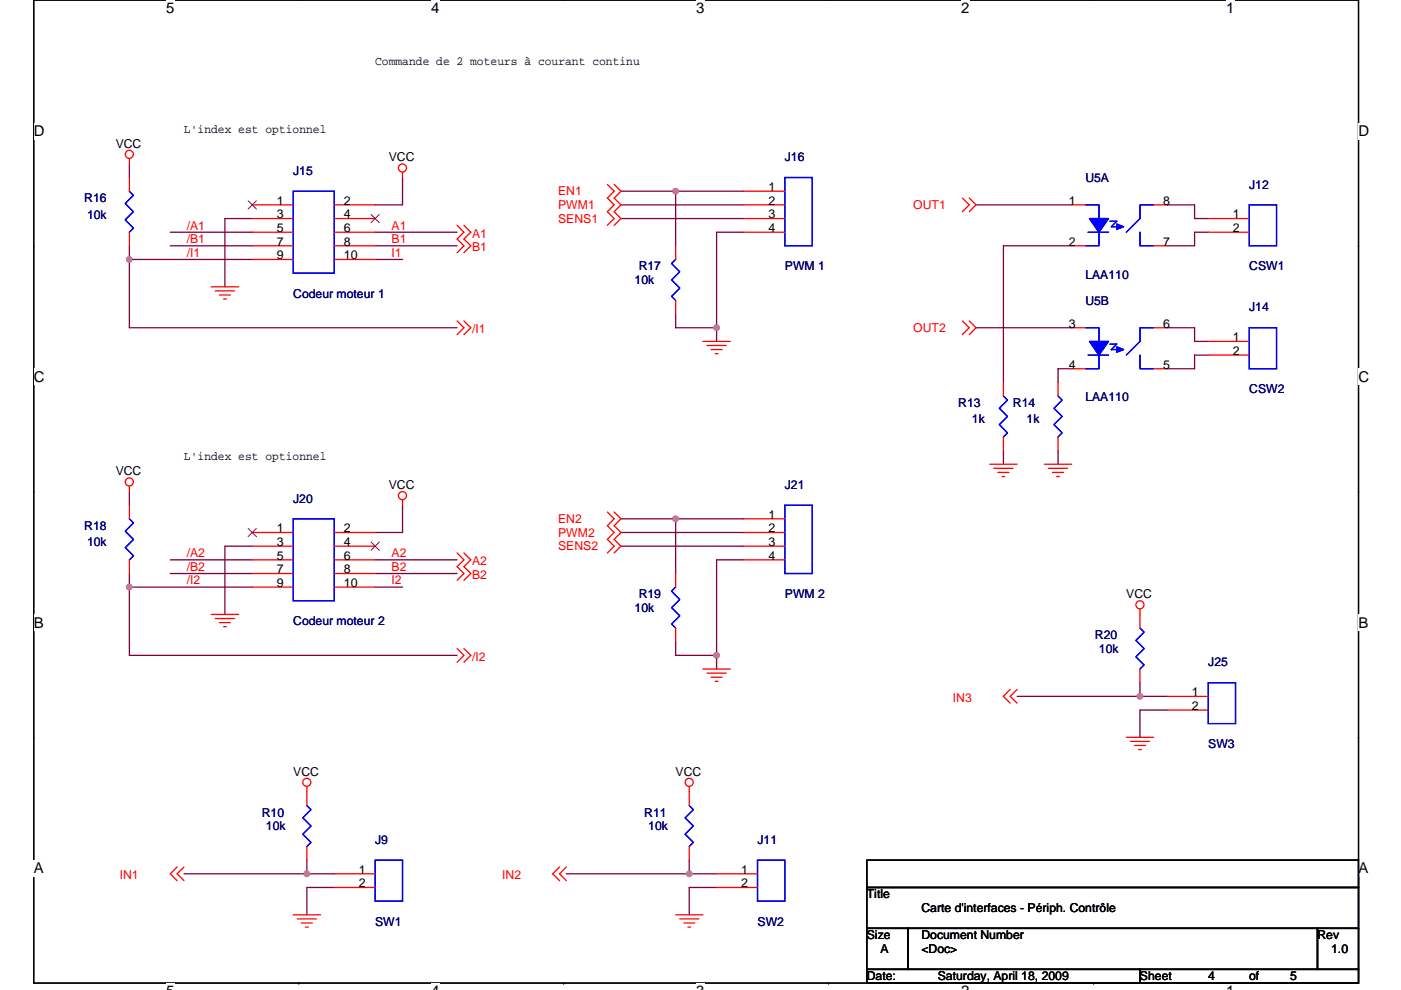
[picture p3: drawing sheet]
<svg xmlns="http://www.w3.org/2000/svg" width="297mm" height="210mm" viewBox="0 0 297 210" stroke-linecap="round" stroke-linejoin="round" font-family="sans-serif">
<path d="M7.2 0h280.8v208.5h-280.8z" fill="none" stroke="#000" stroke-width=".28"/>
<g fill="#fff">
<path d="M35.2 0h1.8v3.5h-1.8z"/>
<path d="M35.2 208.5h1.8v1.4h-1.8z"/>
</g>
<path d="M63.3 0h.1M63.3 208.5h.1" fill="none" stroke="#000" stroke-width=".28"/>
<g fill="#fff">
<path d="M91.4 0h1.8v3.5h-1.8z"/>
<path d="M91.4 208.5h1.8v1.4h-1.8z"/>
</g>
<path d="M119.5 0h.1M119.5 208.5h.1" fill="none" stroke="#000" stroke-width=".28"/>
<g fill="#fff">
<path d="M147.6 0h1.7v3.5h-1.7z"/>
<path d="M147.6 208.5h1.7v1.4h-1.7z"/>
</g>
<path d="M175.7 0h.1M175.7 208.5h.1" fill="none" stroke="#000" stroke-width=".28"/>
<g fill="#fff">
<path d="M203.8 0h1.7v3.5h-1.7z"/>
<path d="M203.8 208.5h1.7v1.4h-1.7z"/>
</g>
<path d="M231.9 0h.1M231.9 208.5h.1" fill="none" stroke="#000" stroke-width=".28"/>
<g fill="#fff">
<path d="M259.9 0h1.8v3.5h-1.8z"/>
<path d="M259.9 208.5h1.8v1.4h-1.8z"/>
<path d="M7.2 26.1h2.2v3.5h-2.2z"/>
<path d="M288 26.1h2.3v3.5h-2.3z"/>
<path d="M7.2 78.2h2.2v3.5h-2.2z"/>
<path d="M288 78.2h2.3v3.5h-2.3z"/>
</g>
<path d="M7.2 52.1h.1M288 52.1h.1" fill="none" stroke="#000" stroke-width=".28"/>
<g fill="#fff">
<path d="M7.2 130.3h2v3.5h-2z"/>
<path d="M288 130.3h2.1v3.5h-2.1z"/>
</g>
<path d="M7.2 104.3h.1M288 104.3h.1" fill="none" stroke="#000" stroke-width=".28"/>
<g fill="#fff">
<path d="M7.1 182.4h2.2v3.5h-2.2z"/>
<path d="M288 182.4h2.1v3.5h-2.1z"/>
</g>
<path d="M7.2 156.4h.1M288 156.4h.1M183.8 196.9h8.7v8.7h-8.7zM183.8 182.4h104.2v5.8h-104.2zM183.8 188.2h104.2v8.7h-104.2zM192.5 196.9h86.8v8.7h-86.8zM279.3 196.9h8.7v8.7h-8.7zM183.8 205.6h57.9v2.9h-57.9zM241.7 205.6h46.3v2.9h-46.3z" fill="none" stroke="#000" stroke-width=".28"/>
<g fill="none" stroke="#800040" stroke-width=".28">
<path d="M27.4 34.8v2.9M85.3 37.7v5.8h-5.8M27.4 55v14.5h69.5M27.4 55h26.1M27.4 52.1v2.9M36.1 49.3h17.4M36.1 52.1h17.4M53.5 46.4h-5.8v14.4M79.5 52.1h17.4M79.5 49.3h17.4M79.5 55h5.8M131.7 46.4h26"/>
<path d="M131.7 43.5h26M131.7 40.6h11.6M143.3 40.6h14.4M143.3 40.6v11.5M157.7 49.3h-5.8v20.2M206.9 43.5h20.3M227.2 52.1h-14.5v29M247.5 43.5h5.8v2.9h2.9M256.2 49.3h-2.9v2.8h-5.8M143.3 66.6v2.9h8.6M151.9 69.5v2.9M206.9 69.5h20.3"/>
<path d="M227.2 78.2h-2.9v2.9M247.5 69.5h5.8v2.9h2.9M256.2 75.3h-2.9v2.9h-5.8M212.7 95.6v2.9M224.3 95.6v2.9M27.4 104.3v2.9M36.1 118.7h17.4M53.5 115.8h-5.8v14.5M79.5 118.7h17.4M85.3 107.2v5.7h-5.8M131.7 110h11.6M131.7 115.8h26"/>
<path d="M131.7 112.9h26M143.3 110v11.6M143.3 110h14.4M157.7 118.7h-5.8v20.3M27.4 124.5h26.1M27.4 121.6v2.9M27.4 124.5v14.5h69.5M36.1 121.6h17.4M79.5 121.6h17.4M79.5 124.5h5.8M143.3 136.1v2.9h8.6M151.9 139v2.9"/>
<path d="M215.6 147.7h26.1M241.7 144.8v2.9M241.7 147.7h5.8M247.5 150.6h-5.8v5.8M65.1 182.4v2.9h-26.1M65.1 185.3h5.8M70.9 188.2h-5.8v5.8M120.1 185.3h26M146.1 182.4v2.9M146.1 185.3h5.8M151.9 188.2h-5.8v5.8"/>
</g>
<g fill="#f0f" stroke="#f0f" stroke-width=".28">
<circle cx="65" cy="185.3" r=".57"/>
<circle cx="143.2" cy="40.6" r=".57"/>
<circle cx="151.9" cy="69.5" r=".57"/>
<circle cx="143.2" cy="110" r=".57"/>
<circle cx="151.9" cy="139" r=".57"/>
<circle cx="27.4" cy="55" r=".57"/>
<circle cx="27.4" cy="124.5" r=".57"/>
<circle cx="146.1" cy="185.3" r=".57"/>
<circle cx="241.7" cy="147.7" r=".57"/>
</g>
<g fill="none" stroke="#f00" stroke-width=".28">
<path d="M27.4 33.6v1.2M27.4 37.7v2.9M85.3 36.5v1.2M128.8 39.1l1.4 1.5-1.4 1.4 1.4 1.5-1.4 1.4 1.4 1.5-1.4 1.4M130.2 39.1l1.5 1.5-1.5 1.4 1.5 1.5-1.5 1.4 1.5 1.5-1.5 1.4M27.4 49.3v2.8M53.5 43.5h8.7M53.5 46.4h8.7M53.5 49.3h8.7M53.5 52.1h8.7M53.5 55h8.7M70.9 43.5h8.6"/>
<path d="M70.9 46.4h8.6M70.9 49.3h8.6M70.9 52.1h8.6M70.9 55h8.6M96.9 47.8l1.5 1.5-1.5 1.4 1.5 1.4-1.5 1.5M98.4 47.8l1.4 1.5-1.4 1.4 1.4 1.4-1.4 1.5M143.3 52.1v2.9M157.7 40.6h8.7M157.7 43.5h8.7M157.7 46.4h8.7M157.7 49.3h8.7M204 42l1.5 1.5-1.5 1.4"/>
<path d="M205.5 42l1.4 1.5-1.4 1.4M227.2 43.5h2.9M227.2 52.1h2.9M244.6 43.5h2.9M244.6 52.1h2.9M256.2 46.4h8.7M256.2 49.3h8.7M44.8 60.8h5.8M45.7 61.7h4M46.5 62.6h2.3M47.4 63.4h.6M96.9 68.1l1.5 1.4-1.5 1.5"/>
<path d="M98.4 68.1l1.4 1.4-1.4 1.5M143.3 63.7v2.9M149 72.4h5.8M149.9 73.3h4.1M150.8 74.1h2.3M151.6 75h.6M204 68.1l1.5 1.4-1.5 1.5M205.5 68.1l1.4 1.4-1.4 1.5M227.2 69.5h2.9M227.2 78.2h2.9M244.6 69.5h2.9M244.6 78.2h2.9"/>
<path d="M256.2 72.4h8.7M256.2 75.3h8.7M209.8 98.5h5.8M210.7 99.3h4.1M212.7 81.1v2.9M212.7 92.7v2.9M221.4 98.5h5.8M222.3 99.3h4.1M224.3 81.1v2.9M224.3 92.7v2.9M27.4 103.1v1.2M27.4 107.2v2.8"/>
<path d="M27.4 118.7v2.9M53.5 112.9h8.7M53.5 115.8h8.7M53.5 118.7h8.7M70.9 112.9h8.6M70.9 115.8h8.6M70.9 118.7h8.6M85.3 106v1.2M96.9 117.3l1.5 1.4-1.5 1.5 1.5 1.4-1.5 1.5M98.4 117.3l1.4 1.4-1.4 1.5 1.4 1.4-1.4 1.5M128.8 108.6l1.4 1.4-1.4 1.5 1.4 1.4-1.4 1.5 1.4 1.4-1.4 1.5M130.2 108.6l1.5 1.4-1.5 1.5 1.5 1.4-1.5 1.5 1.5 1.4-1.5 1.5"/>
<path d="M157.7 110h8.7M157.7 112.9h8.7M157.7 115.8h8.7M157.7 118.7h8.7M211.6 100.2h2.3M212.4 101.1h.6M223.2 100.2h2.3M224 101.1h.6M44.8 130.3h5.8M45.7 131.2h4M46.5 132.1h2.3M47.4 132.9h.6"/>
<path d="M53.5 121.6h8.7M53.5 124.5h8.7M70.9 121.6h8.6M70.9 124.5h8.6M96.9 137.6l1.5 1.4-1.5 1.5M98.4 137.6l1.4 1.4-1.4 1.5M143.3 121.6v2.9M143.3 133.2v2.9M241.7 129.2v4M149 141.9h5.8M149.9 142.8h4.1M150.8 143.6h2.3"/>
<path d="M151.6 144.5h.6M214.2 146.2l-1.5 1.5 1.5 1.4M215.6 146.2l-1.4 1.5 1.4 1.4M238.8 156.4h5.8M239.7 157.2h4M240.5 158.1h2.4M241.4 159h.6M241.7 141.9v2.9M247.5 147.7h8.7M247.5 150.6h8.7M65.1 166.8v4.1M65.1 179.6v2.8"/>
<path d="M146.1 166.8v4.1M146.1 179.6v2.8M37.5 183.9l-1.4 1.4 1.4 1.5M39 183.9l-1.5 1.4 1.5 1.5M62.2 194h5.8M63 194.9h4.1M63.9 195.8h2.3M64.8 196.6h.6M70.9 185.3h8.6M70.9 188.2h8.6M118.6 183.9l-1.4 1.4 1.4 1.5M120.1 183.9l-1.5 1.4 1.5 1.5"/>
<path d="M143.3 194h5.7M144.1 194.9h4.1M145 195.8h2.3M145.9 196.6h.5M151.9 185.3h8.7M151.9 188.2h8.7"/>
<circle cx="27.4" cy="32.7" r=".86"/>
<circle cx="85.3" cy="35.6" r=".86"/>
<circle cx="27.4" cy="102.2" r=".86"/>
<circle cx="85.3" cy="105.1" r=".86"/>
<circle cx="241.7" cy="128.3" r=".86"/>
<circle cx="65.1" cy="165.9" r=".86"/>
<circle cx="146.1" cy="165.9" r=".86"/>
</g>
<g fill="none" stroke="#00f" stroke-width=".28">
<path d="M166.4 37.7h5.8v14.4h-5.8zM27.4 40.6l.9 .8-1.7 1.8 1.7 1.7-1.7 1.7 1.7 1.8-.9 .9M62.2 40.6h8.7v17.3h-8.7zM143.3 55l-.9 .9 1.7 1.7-1.7 1.8 1.7 1.7-1.7 1.8 .9 .8M230.1 43.5h2.9v2.9M230.7 49.3h4.3M233 49.3v2.8h-2.9M235.3 46.9h1.5l-1.2 1.2h1.2M241.7 49.3v2.8h2.9M244.6 43.5h-2.9v2.9l-2.9 2.9M264.9 43.5h5.8v8.6h-5.8zM230.1 69.5h2.9v2.9"/>
<path d="M230.7 75.3h4.3M233 75.3v2.9h-2.9M235.3 73h1.5l-1.2 1.1h1.2M241.7 75.3v2.9h2.9M244.6 69.5h-2.9v2.9l-2.9 2.9M264.9 69.5h5.8v8.7h-5.8zM212.7 84l.9 .9-1.7 1.7 1.7 1.7-1.7 1.8 1.7 1.7-.9 .9M224.3 84l.9 .9-1.7 1.7 1.7 1.7-1.7 1.8 1.7 1.7-.9 .9M27.4 110l.9 .9-1.7 1.8 1.7 1.7-1.7 1.7 1.7 1.8-.9 .8M62.2 110h8.7v17.4h-8.7zM166.4 107.2h5.8v14.4h-5.8zM143.3 124.5l-.9 .9 1.7 1.7-1.7 1.8 1.7 1.7-1.7 1.8 .9 .8"/>
<path d="M241.7 133.2l.9 .9-1.8 1.7 1.8 1.8-1.8 1.7 1.8 1.7-.9 .9M256.2 144.8h5.8v8.7h-5.8zM65.1 170.9l.8 .8-1.7 1.8 1.7 1.7-1.7 1.7 1.7 1.8-.8 .9M146.1 170.9l.9 .8-1.7 1.8 1.7 1.7-1.7 1.7 1.7 1.8-.9 .9M79.5 182.4h5.8v8.7h-5.8zM160.6 182.4h5.8v8.7h-5.8z"/>
</g>
<path d="M52.6 42.6l1.8 1.7M54.4 42.6l-1.8 1.7M78.7 45.5l1.7 1.7M80.4 45.5l-1.7 1.7M52.6 112.1l1.8 1.7M54.4 112.1l-1.8 1.7M78.7 115l1.7 1.7M80.4 115l-1.7 1.7" fill="none" stroke="#804000" stroke-width=".21"/>
<g fill="#00f" stroke="#00f" stroke-width=".28">
<path d="M236.8 47.5l1.4 .6-1.4 .6z" fill-rule="evenodd"/>
<path d="M231 46.4h4l-2 2.9z" fill-rule="evenodd"/>
<path d="M236.8 47.5l1.4 .6-1.4 .6z" fill-rule="evenodd"/>
<path d="M231 46.4h4l-2 2.9z" fill-rule="evenodd"/>
<path d="M236.8 73.6l1.4 .5-1.4 .6z" fill-rule="evenodd"/>
<path d="M231 72.4h4l-2 2.9z" fill-rule="evenodd"/>
<path d="M236.8 73.6l1.4 .5-1.4 .6z" fill-rule="evenodd"/>
<path d="M231 72.4h4l-2 2.9z" fill-rule="evenodd"/>
</g>
<g font-size="3.2">
<text x="35.2" y="2.8">5</text>
<text x="91.4" y="2.8">4</text>
<text x="147.6" y="2.8">3</text>
<text x="203.8" y="2.8">2</text>
<text x="259.9" y="2.8">1</text>
<text x="7.2" y="28.9">D</text>
<text x="288" y="28.9">D</text>
<text x="7.2" y="81">C</text>
<text x="288" y="81">C</text>
<text x="7.2" y="133.1">B</text>
<text x="288" y="133.1">B</text>
<text x="7.2" y="185.3">A</text>
<text x="288" y="185.3">A</text>
</g>
<g font-size="2.6">
<text x="79.5" y="13.7">Commande de 2 moteurs à courant continu</text>
<text x="39" y="28.2">L'index est optionnel</text>
<text x="24.5" y="31.3">VCC</text>
<text x="82.4" y="34.2">VCC</text>
<text x="162.9" y="40.5">1</text>
<text x="58.7" y="43.4">1</text>
<text x="58.7" y="46.3">3</text>
<text x="72.9" y="43.4">2</text>
<text x="72.9" y="46.3">4</text>
<text x="162.9" y="43.4">2</text>
<text x="162.9" y="46.3">3</text>
<text x="226.6" y="43.4">1</text>
<text x="246.6" y="43.4">8</text>
<text x="261.4" y="46.3">1</text>
<text x="58.7" y="49.2">5</text>
<text x="58.7" y="52.1">7</text>
<text x="72.9" y="49.2">6</text>
<text x="72.9" y="52.1">8</text>
<text x="162.9" y="49.2">4</text>
<text x="226.6" y="52.1">2</text>
<text x="246.6" y="52.1">7</text>
<text x="261.4" y="49.2">2</text>
<text x="58.7" y="55">9</text>
<text x="72.9" y="55">10</text>
<text x="226.6" y="69.5">3</text>
<text x="246.6" y="69.5">6</text>
<text x="261.4" y="72.4">1</text>
<text x="261.4" y="75.3">2</text>
<text x="226.6" y="78.2">4</text>
<text x="246.6" y="78.2">5</text>
<text x="24.5" y="100.8">VCC</text>
<text x="39" y="97.7">L'index est optionnel</text>
<text x="82.4" y="103.7">VCC</text>
<text x="58.7" y="112.9">1</text>
<text x="72.9" y="112.9">2</text>
<text x="162.9" y="110">1</text>
<text x="162.9" y="112.9">2</text>
<text x="58.7" y="115.8">3</text>
<text x="58.7" y="118.7">5</text>
<text x="72.9" y="115.8">4</text>
<text x="72.9" y="118.7">6</text>
<text x="162.9" y="115.8">3</text>
<text x="162.9" y="118.7">4</text>
<text x="58.7" y="121.6">7</text>
<text x="58.7" y="124.5">9</text>
<text x="72.9" y="121.6">8</text>
<text x="72.9" y="124.5">10</text>
<text x="238.8" y="126.9">VCC</text>
<text x="252.7" y="147.7">1</text>
<text x="252.7" y="150.6">2</text>
<text x="62.2" y="164.5">VCC</text>
<text x="143.3" y="164.5">VCC</text>
<text x="76" y="185.3">1</text>
<text x="157.1" y="185.3">1</text>
<text x="76" y="188.2">2</text>
<text x="157.1" y="188.2">2</text>
<text x="183.8" y="190.6">Title</text>
<text x="195.4" y="193.5">Carte d'interfaces - Périph. Contrôle</text>
<text x="183.8" y="199.2">Size</text>
<text x="186.7" y="202.1">A</text>
<text x="195.4" y="199.2">Document Number</text>
<text x="195.4" y="202.1">&lt;Doc&gt;</text>
<text x="279.3" y="199.2">Rev</text>
<text x="282.2" y="202.1">1.0</text>
<text x="183.8" y="207.9">Date:</text>
<text x="198.8" y="207.9">Saturday, April 18, 2009</text>
<text x="241.7" y="207.9">Sheet</text>
<text x="256.2" y="207.9">4</text>
<text x="264.9" y="207.9">of</text>
<text x="273.6" y="207.9">5</text>
</g>
<g font-size="2.6" fill="#000080">
<text x="166.4" y="34.2">J16</text>
<text x="62.2" y="37.1">J15</text>
<text x="230.1" y="38.5">U5A</text>
<text x="264.9" y="40">J12</text>
<text x="17.9" y="42.9">R16</text>
<text x="18.5" y="46.4">10k</text>
<text x="135.4" y="57.4">R17</text>
<text x="166.4" y="57.4">PWM 1</text>
<text x="230.1" y="59.1">LAA110</text>
<text x="264.9" y="57.4">CSW1</text>
<text x="62.2" y="63.2">Codeur moteur 1</text>
<text x="134.6" y="60.3">10k</text>
<text x="230.1" y="64.6">U5B</text>
<text x="264.9" y="66.1">J14</text>
<text x="264.9" y="83.4">CSW2</text>
<text x="203.2" y="86.3">R13</text>
<text x="206.1" y="89.8">1k</text>
<text x="214.8" y="86.3">R14</text>
<text x="217.7" y="89.8">1k</text>
<text x="230.1" y="85.2">LAA110</text>
<text x="62.2" y="106.6">J20</text>
<text x="166.4" y="103.7">J21</text>
<text x="17.9" y="112.4">R18</text>
<text x="18.5" y="115.9">10k</text>
<text x="134.6" y="129.8">10k</text>
<text x="135.4" y="126.9">R19</text>
<text x="166.4" y="126.9">PWM 2</text>
<text x="62.2" y="132.7">Codeur moteur 2</text>
<text x="232.1" y="135.6">R20</text>
<text x="233" y="138.5">10k</text>
<text x="256.2" y="141.3">J25</text>
<text x="256.2" y="158.7">SW3</text>
<text x="55.5" y="173.2">R10</text>
<text x="136.6" y="173.2">R11</text>
<text x="56.4" y="176.1">10k</text>
<text x="79.5" y="179">J9</text>
<text x="137.5" y="176.1">10k</text>
<text x="160.6" y="179">J11</text>
<text x="79.5" y="196.4">SW1</text>
<text x="160.6" y="196.4">SW2</text>
</g>
<g font-size="2.6" fill="#f00">
<text x="118.3" y="41.4">EN1</text>
<text x="118.3" y="44.3">PWM1</text>
<text x="118.3" y="47.2">SENS1</text>
<text x="193.6" y="44.3">OUT1</text>
<text x="39.6" y="48.7">/A1</text>
<text x="39.6" y="51.6">/B1</text>
<text x="83" y="51.6">B1</text>
<text x="83" y="48.7">A1</text>
<text x="100.1" y="50.4">A1</text>
<text x="100.1" y="53.3">B1</text>
<text x="39.6" y="54.5">/I1</text>
<text x="83" y="54.5">I1</text>
<text x="100.1" y="70.7">/I1</text>
<text x="193.6" y="70.4">OUT2</text>
<text x="118.3" y="110.9">EN2</text>
<text x="118.3" y="113.8">PWM2</text>
<text x="39.6" y="118.2">/A2</text>
<text x="83" y="118.2">A2</text>
<text x="100.1" y="119.9">A2</text>
<text x="118.3" y="116.7">SENS2</text>
<text x="39.6" y="121.1">/B2</text>
<text x="39.6" y="124">/I2</text>
<text x="83" y="121.1">B2</text>
<text x="83" y="124">I2</text>
<text x="100.1" y="122.8">B2</text>
<text x="100.1" y="140.2">/I2</text>
<text x="202" y="148.9">IN3</text>
<text x="25.4" y="186.5">IN1</text>
<text x="106.5" y="186.5">IN2</text>
</g>
</svg>
